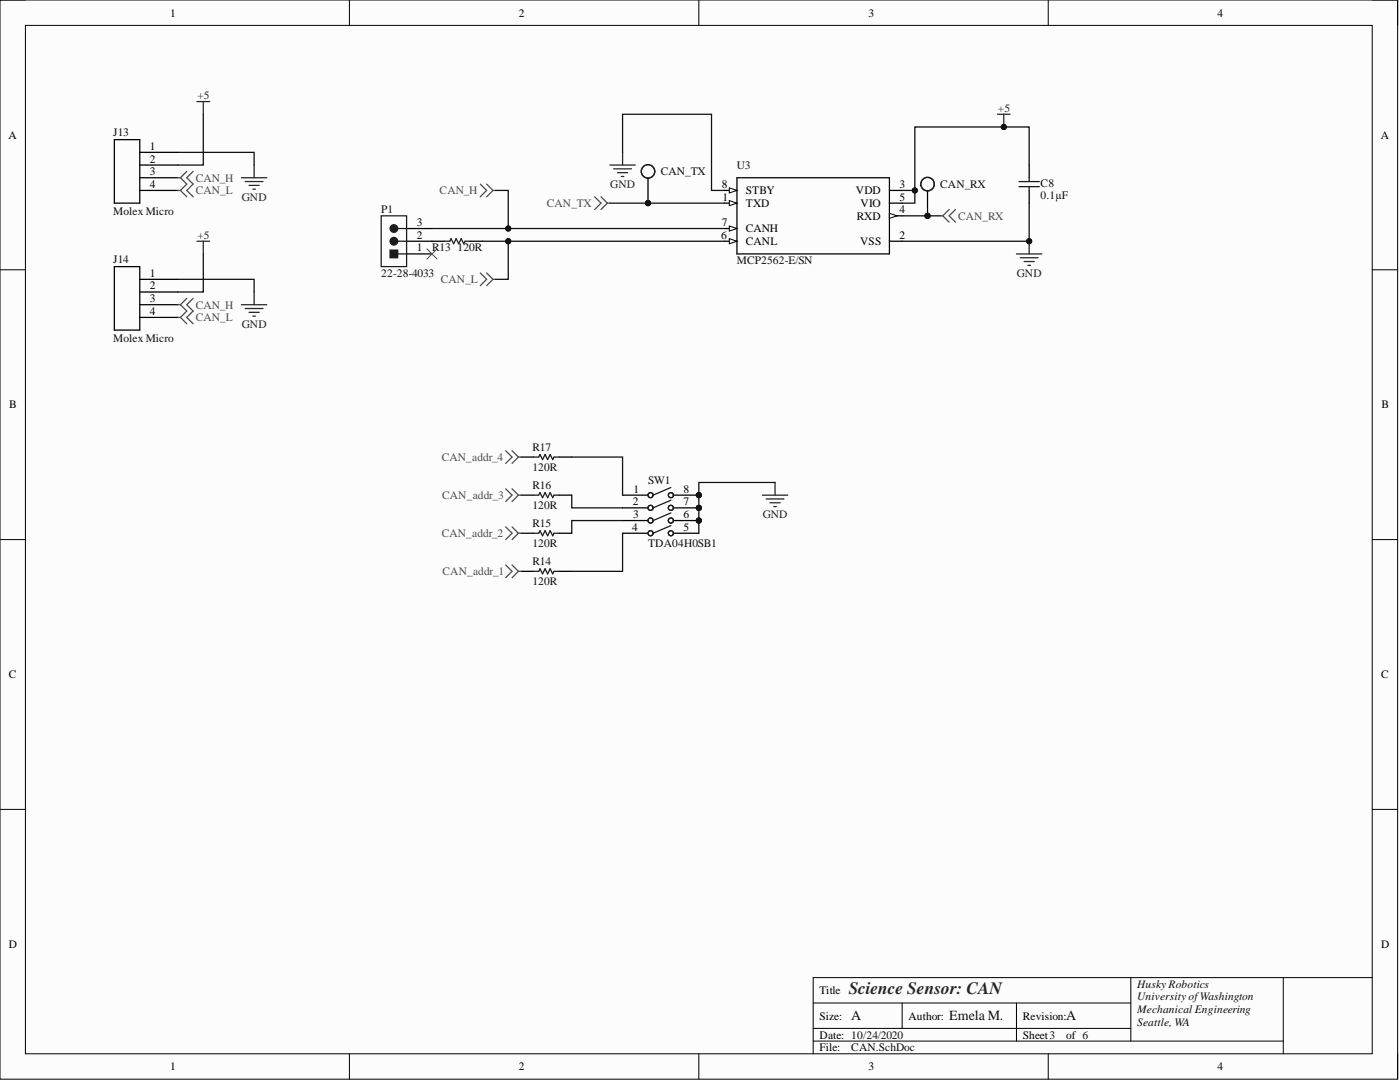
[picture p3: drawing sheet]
<svg xmlns="http://www.w3.org/2000/svg" width="279mm" height="216mm" viewBox="0 0 279 216" stroke-linecap="round" stroke-linejoin="round" font-family="sans-serif">
<path d="M0 0h278.9v215.3h-278.9z" fill-rule="evenodd" fill="#fcfcfc"/>
<path d="M0 0h278.9v215.3h-278.9z" fill="none" stroke="#000" stroke-width=".2"/>
<path d="M5.1 5.1h268.8v205.2h-268.8z" fill-rule="evenodd" fill="#fcfcfc"/>
<g fill="none" stroke="#000" stroke-width=".2">
<path d="M0 0h5.1M5.1 5.1h268.8v205.2h-268.8zM69.7 0v5.1M139.5 0v5.1M209.2 0v5.1M273.9 0h5v5.1M0 53.8h5.1M273.9 53.8h5M0 107.7h5.1M273.9 107.7h5M0 161.5h5.1M273.9 161.5h5"/>
<path d="M225.7 195.1v12.6M256.1 195.1v15.2M273.9 195.1h-111.6v15.2M69.7 210.3v5M139.5 210.3v5M162.3 200.1h63.4M162.3 207.7h93.8M162.3 205.2h63.4M180 200.1v5.1M202.9 200.1v7.6M209.2 210.3v5M278.9 210.3v5"/>
</g>
<path d="M147.1 35.5h30.4v15.2h-30.4zM177.5 48.1h2.5M177.5 43.1h2.5" fill="none" stroke="#000" stroke-width=".25"/>
<path d="M177.5 42.6l1.5 .5-1.5 .5z" fill="#fbfbfb"/>
<path d="M177.5 42.6l1.5 .5-1.5 .5z" fill="none" stroke="#000" stroke-width=".2"/>
<path d="M177.5 38h2.5M144.5 48.1h2.6M177.5 40.5h2.5" fill="none" stroke="#000" stroke-width=".25"/>
<path d="M145.6 47.6l1.5 .5-1.5 .5z" fill="#fbfbfb"/>
<path d="M145.6 47.6l1.5 .5-1.5 .5z" fill="none" stroke="#000" stroke-width=".2"/>
<path d="M144.5 45.6h2.6" fill="none" stroke="#000" stroke-width=".25"/>
<path d="M145.6 45.1l1.5 .5-1.5 .5z" fill="#fbfbfb"/>
<path d="M145.6 45.1l1.5 .5-1.5 .5z" fill="none" stroke="#000" stroke-width=".2"/>
<path d="M144.5 40.5h2.6" fill="none" stroke="#000" stroke-width=".25"/>
<path d="M145.6 40l1.5 .5-1.5 .5z" fill="#fbfbfb"/>
<path d="M145.6 40l1.5 .5-1.5 .5z" fill="none" stroke="#000" stroke-width=".2"/>
<path d="M144.5 38h2.6" fill="none" stroke="#000" stroke-width=".25"/>
<path d="M145.6 37.5l1.5 .5-1.5 .5z" fill="#fbfbfb"/>
<path d="M145.6 37.5l1.5 .5-1.5 .5z" fill="none" stroke="#000" stroke-width=".2"/>
<circle cx="139.5" cy="98.8" r=".51" fill="#0e0e0e"/>
<circle cx="139.5" cy="98.8" r=".51" fill="none" stroke="#0e0e0e" stroke-width=".2"/>
<circle cx="139.5" cy="101.3" r=".51" fill="#0e0e0e"/>
<circle cx="139.5" cy="101.3" r=".51" fill="none" stroke="#0e0e0e" stroke-width=".2"/>
<circle cx="139.5" cy="103.9" r=".51" fill="#0e0e0e"/>
<circle cx="139.5" cy="103.9" r=".51" fill="none" stroke="#0e0e0e" stroke-width=".2"/>
<path d="M124.3 98.8h5M134.4 98.8h5.1M124.3 106.4h5" fill="none" stroke="#000" stroke-width=".25"/>
<circle cx="139.5" cy="98.8" r=".51" fill="#0e0e0e"/>
<circle cx="139.5" cy="98.8" r=".51" fill="none" stroke="#0e0e0e" stroke-width=".2"/>
<path d="M124.3 101.3h5M134.4 101.3h5.1" fill="none" stroke="#000" stroke-width=".25"/>
<circle cx="139.5" cy="101.3" r=".51" fill="#0e0e0e"/>
<circle cx="139.5" cy="101.3" r=".51" fill="none" stroke="#0e0e0e" stroke-width=".2"/>
<path d="M134.4 103.9h5.1" fill="none" stroke="#000" stroke-width=".25"/>
<circle cx="139.5" cy="103.9" r=".51" fill="#0e0e0e"/>
<circle cx="139.5" cy="103.9" r=".51" fill="none" stroke="#0e0e0e" stroke-width=".2"/>
<path d="M22.8 27.9h5.1v12.6h-5.1zM27.9 30.4h7.6M27.9 32.9h7.6M27.9 35.5h7.6M27.9 38h7.6M22.8 53.2h5.1v12.7h-5.1zM27.9 55.7h7.6M27.9 58.3h7.6M27.9 60.8h7.6M27.9 63.3h7.6M124.3 103.9h5M134.4 106.4h5.1" fill="none" stroke="#000" stroke-width=".25"/>
<g fill="none" stroke="#1c1c1c" stroke-width=".25">
<path d="M133.9 97.3l-3.6 1.5M133.9 99.8l-3.6 1.5M133.9 102.3l-3.6 1.6M133.9 104.9l-3.6 1.5"/>
<circle cx="129.8" cy="98.8" r=".51"/>
<circle cx="133.9" cy="98.8" r=".51"/>
<circle cx="129.8" cy="106.4" r=".51"/>
<circle cx="129.8" cy="101.3" r=".51"/>
<circle cx="129.8" cy="103.9" r=".51"/>
<circle cx="133.9" cy="106.4" r=".51"/>
<circle cx="133.9" cy="101.3" r=".51"/>
<circle cx="133.9" cy="103.9" r=".51"/>
</g>
<path d="M121.7 32.9h5.1M122.5 33.7h3.5M123.2 34.5h2.1M124 35.2h.5M124.3 30.4v2.5M199.1 22.8h2.5M200.3 22.8v2.5" fill="none" stroke="#262626" stroke-width=".25"/>
<circle cx="200.3" cy="25.3" r=".51" fill="#0e0e0e"/>
<circle cx="200.3" cy="25.3" r=".51" fill="none" stroke="#0e0e0e" stroke-width=".2"/>
<path d="M118.7 39.3l1.2 1.2-1.2 1.3M119.9 39.3l1.3 1.2M121.2 40.5l-1.3 1.3M121.2 40.5h.5M187.6 43.1h.6M188.2 43.1l1.2 1.2M189.4 41.8l-1.2 1.3M190.7 41.8l-1.3 1.3 1.3 1.2" fill="none" stroke="#4c4c4c" stroke-width=".25"/>
<path d="M81.1 45.6h5.1M81.1 48.1h5.1M81.1 50.7h5.1" fill="none" stroke="#000" stroke-width=".25"/>
<path d="M76.1 43.1h5v10.1h-5zM79.4 48.1h1.7" fill="none" stroke="#1c1c1c" stroke-width=".25"/>
<circle cx="78.6" cy="48.1" r=".76" fill="#1c1c1c"/>
<g fill="none" stroke="#1c1c1c" stroke-width=".25">
<path d="M79.4 45.6h1.7"/>
<circle cx="78.6" cy="48.1" r=".76"/>
</g>
<circle cx="78.6" cy="45.6" r=".76" fill="#1c1c1c"/>
<g fill="none" stroke="#1c1c1c" stroke-width=".25">
<path d="M79.4 50.7h1.7"/>
<circle cx="78.6" cy="45.6" r=".76"/>
</g>
<path d="M77.8 49.9h1.6v1.5h-1.6z" fill-rule="evenodd" fill="#1c1c1c"/>
<path d="M77.8 49.9h1.6v1.5h-1.6zM88.8 48.1h1l.2-.5 .5 1 .5-1 .5 1 .5-1 .6 1 .2-.5h1M106.5 98.8h1l.3-.5 .5 1 .5-1 .5 1 .5-1 .5 1 .3-.5h1M106.5 91.2h1l.3-.5 .5 1 .5-1 .5 1 .5-1 .5 1 .3-.5h1M106.5 106.4h1l.3-.5 .5 1 .5-1 .5 1 .5-1 .5 1 .3-.5h1M106.5 114h1l.3-.5 .5 1 .5-1 .5 1 .5-1 .5 1 .3-.5h1" fill="none" stroke="#1c1c1c" stroke-width=".25"/>
<path d="M86.2 48.1h2.6M93.8 48.1h2.6M104 98.8h2.5M104 91.2h2.5M111.6 98.8h2.5M111.6 91.2h2.5M104 106.4h2.5M104 114h2.5M111.6 106.4h2.5M111.6 114h2.5" fill="none" stroke="#000" stroke-width=".25"/>
<g fill="none" stroke="#4c4c4c" stroke-width=".25">
<path d="M35.5 38h.5M35.5 35.5h.5M36 35.5l1.3 1.2-1.3 1.3M36 38l1.3 1.3M37.3 34.2l-1.3 1.3M38.5 34.2l-1.2 1.3 1.2 1.2-1.2 1.3 1.2 1.3M95.9 36.7l1.2 1.3-1.2 1.3M97.1 36.7l1.3 1.3M98.4 38l-1.3 1.3M98.4 38h.5M37.3 59.5l-1.3 1.3M38.5 59.5l-1.2 1.3 1.2 1.3-1.2 1.2 1.2 1.3"/>
<path d="M95.9 54.5l1.2 1.2-1.2 1.3M97.1 54.5l1.3 1.2M98.4 55.7l-1.3 1.3M98.4 55.7h.5M35.5 60.8h.5M35.5 63.3h.5M36 60.8l1.3 1.3-1.3 1.2M36 63.3l1.3 1.3M100.9 97.5l1.3 1.3-1.3 1.3M100.9 89.9l1.3 1.3-1.3 1.3M102.2 97.5l1.3 1.3M102.2 89.9l1.3 1.3"/>
<path d="M103.5 98.8l-1.3 1.3M103.5 98.8h.5M103.5 91.2l-1.3 1.3M103.5 91.2h.5M100.9 112.7l1.3 1.3-1.3 1.3M100.9 105.1l1.3 1.3-1.3 1.3M102.2 112.7l1.3 1.3M102.2 105.1l1.3 1.3M103.5 114l-1.3 1.3M103.5 114h.5M103.5 106.4l-1.3 1.3M103.5 106.4h.5"/>
</g>
<g fill="none" stroke="#262626" stroke-width=".25">
<path d="M39.3 20.3h2.5M40.6 20.3v2.5M48.2 35.5h5.1M48.9 36.2h3.6M49.7 37h2M50.5 37.7h.5M50.7 32.9v2.6M39.3 48.1h2.5M40.6 48.1v2.6M50.7 58.3v2.5M48.2 60.8h5.1M48.9 61.6h3.6"/>
<path d="M49.7 62.3h2M50.5 63.1h.5M152.1 98.8h5.1M152.9 99.6h3.6M154.7 96.3v2.5M153.7 100.3h2M154.4 101.1h.5"/>
</g>
<path d="M85.2 49.7l2 2M87.2 49.7l-2 2" fill="none" stroke="#4c4c4c" stroke-width=".2"/>
<circle cx="185.1" cy="43.1" r=".51" fill="#0e0e0e"/>
<circle cx="185.1" cy="43.1" r=".51" fill="none" stroke="#0e0e0e" stroke-width=".2"/>
<path d="M185.1 38v5.1" fill="none" stroke="#000" stroke-width=".25"/>
<circle cx="185.1" cy="43.1" r=".51" fill="#0e0e0e"/>
<circle cx="185.1" cy="43.1" r=".51" fill="none" stroke="#0e0e0e" stroke-width=".2"/>
<circle cx="185.1" cy="36.7" r="1.35" fill="none" stroke="#1c1c1c" stroke-width=".25"/>
<path d="M202.9 50.7h5M203.6 51.4h3.6M204.4 52.2h2M205.1 52.9h.5M205.4 48.1v2.6" fill="none" stroke="#262626" stroke-width=".25"/>
<circle cx="205.4" cy="48.1" r=".51" fill="#0e0e0e"/>
<circle cx="205.4" cy="48.1" r=".51" fill="none" stroke="#0e0e0e" stroke-width=".2"/>
<circle cx="129.3" cy="40.5" r=".51" fill="#0e0e0e"/>
<circle cx="129.3" cy="40.5" r=".51" fill="none" stroke="#0e0e0e" stroke-width=".2"/>
<path d="M129.3 35.5v5" fill="none" stroke="#000" stroke-width=".25"/>
<circle cx="129.3" cy="40.5" r=".51" fill="#0e0e0e"/>
<circle cx="129.3" cy="40.5" r=".51" fill="none" stroke="#0e0e0e" stroke-width=".2"/>
<g fill="none" stroke="#1c1c1c" stroke-width=".25">
<path d="M203.4 36.2h4M203.4 37.2h4M205.4 35.5v.7M205.4 37.2v.8"/>
<circle cx="129.3" cy="34.2" r="1.34"/>
</g>
<path d="M205.4 32.9v2.6M205.4 38v2.5" fill="none" stroke="#000" stroke-width=".25"/>
<path d="M205.4 32.9v-7.6h-22.8v12.7h-2.6" fill="none" stroke="#0e0e0e" stroke-width=".25"/>
<circle cx="200.3" cy="25.3" r=".51" fill="#0e0e0e"/>
<circle cx="200.3" cy="25.3" r=".51" fill="none" stroke="#0e0e0e" stroke-width=".2"/>
<circle cx="182.6" cy="38" r=".51" fill="#0e0e0e"/>
<circle cx="182.6" cy="38" r=".51" fill="none" stroke="#0e0e0e" stroke-width=".2"/>
<path d="M35.5 30.4h15.2v2.5M40.6 22.8v10.1h-5.1M35.5 55.7h15.2v2.6M40.6 50.7v7.6h-5.1M86.2 45.6h58.3" fill="none" stroke="#0e0e0e" stroke-width=".25"/>
<circle cx="101.4" cy="45.6" r=".51" fill="#0e0e0e"/>
<circle cx="101.4" cy="45.6" r=".51" fill="none" stroke="#0e0e0e" stroke-width=".2"/>
<path d="M96.4 48.1h48.1" fill="none" stroke="#0e0e0e" stroke-width=".25"/>
<circle cx="101.4" cy="48.1" r=".51" fill="#0e0e0e"/>
<circle cx="101.4" cy="48.1" r=".51" fill="none" stroke="#0e0e0e" stroke-width=".2"/>
<path d="M101.4 48.1v7.6h-2.5" fill="none" stroke="#0e0e0e" stroke-width=".25"/>
<circle cx="101.4" cy="48.1" r=".51" fill="#0e0e0e"/>
<circle cx="101.4" cy="48.1" r=".51" fill="none" stroke="#0e0e0e" stroke-width=".2"/>
<path d="M98.9 38h2.5v7.6" fill="none" stroke="#0e0e0e" stroke-width=".25"/>
<circle cx="101.4" cy="45.6" r=".51" fill="#0e0e0e"/>
<circle cx="101.4" cy="45.6" r=".51" fill="none" stroke="#0e0e0e" stroke-width=".2"/>
<path d="M121.7 40.5h22.8" fill="none" stroke="#0e0e0e" stroke-width=".25"/>
<circle cx="129.3" cy="40.5" r=".51" fill="#0e0e0e"/>
<circle cx="129.3" cy="40.5" r=".51" fill="none" stroke="#0e0e0e" stroke-width=".2"/>
<path d="M124.3 30.4v-7.6h17.7v15.2h2.5M154.7 96.3h-15.2v10.1" fill="none" stroke="#0e0e0e" stroke-width=".25"/>
<circle cx="139.5" cy="103.9" r=".51" fill="#0e0e0e"/>
<circle cx="139.5" cy="103.9" r=".51" fill="none" stroke="#0e0e0e" stroke-width=".2"/>
<circle cx="139.5" cy="101.3" r=".51" fill="#0e0e0e"/>
<circle cx="139.5" cy="101.3" r=".51" fill="none" stroke="#0e0e0e" stroke-width=".2"/>
<circle cx="139.5" cy="98.8" r=".51" fill="#0e0e0e"/>
<circle cx="139.5" cy="98.8" r=".51" fill="none" stroke="#0e0e0e" stroke-width=".2"/>
<path d="M205.4 40.5v7.6h-25.4" fill="none" stroke="#0e0e0e" stroke-width=".25"/>
<circle cx="205.4" cy="48.1" r=".51" fill="#0e0e0e"/>
<circle cx="205.4" cy="48.1" r=".51" fill="none" stroke="#0e0e0e" stroke-width=".2"/>
<path d="M180 43.1h7.6" fill="none" stroke="#0e0e0e" stroke-width=".25"/>
<circle cx="185.1" cy="43.1" r=".51" fill="#0e0e0e"/>
<circle cx="185.1" cy="43.1" r=".51" fill="none" stroke="#0e0e0e" stroke-width=".2"/>
<path d="M182.6 38v2.5h-2.6M114.1 91.2h10.2v7.6M114.1 98.8v2.5h10.2M124.3 106.4v7.6h-10.2M124.3 103.9h-10.2v2.5" fill="none" stroke="#0e0e0e" stroke-width=".25"/>
<circle cx="182.6" cy="38" r=".51" fill="#0e0e0e"/>
<circle cx="182.6" cy="38" r=".51" fill="none" stroke="#0e0e0e" stroke-width=".2"/>
<text font-size="3.5" fill="#262626" x="169.4" y="198.4">Science Sensor: CAN</text>
<g font-size="2.8" fill="#0e0e0e">
<text x="169.9" y="203.6">A</text>
<text x="189.4" y="203.6">Emela M.</text>
<text x="212.7" y="203.6">A</text>
</g>
<g font-size="2.3">
<text x="34" y="3.3">1</text>
<text x="103.5" y="3.3">2</text>
<text x="173.4" y="3.3">3</text>
<text x="243" y="3.3">4</text>
<text x="1.7" y="27.7">A</text>
<text x="29.9" y="29.9">1</text>
<text x="275.5" y="27.7">A</text>
<text x="29.9" y="32.4">2</text>
<text x="29.9" y="35">3</text>
<text x="29.9" y="37.5">4</text>
<text x="144" y="37.5">8</text>
<text x="144.2" y="40">1</text>
<text x="148.8" y="41.3">TXD</text>
<text x="148.8" y="38.8">STBY</text>
<text x="170.8" y="38.8">VDD</text>
<text x="171.8" y="41.3">VIO</text>
<text x="179.5" y="40">5</text>
<text x="179.5" y="37.5">3</text>
<text x="83.2" y="45.1">3</text>
<text x="83.2" y="47.6">2</text>
<text x="143.9" y="47.6">6</text>
<text x="144" y="45.1">7</text>
<text x="148.8" y="46.4">CANH</text>
<text x="171" y="43.8">RXD</text>
<text x="179.5" y="47.6">2</text>
<text x="179.5" y="42.6">4</text>
<text x="83.2" y="50.2">1</text>
<text x="148.8" y="48.9">CANL</text>
<text x="171.7" y="48.9">VSS</text>
<text x="29.9" y="55.2">1</text>
<text x="29.9" y="57.8">2</text>
<text x="29.9" y="60.3">3</text>
<text x="29.9" y="62.8">4</text>
<text x="1.9" y="81.5">B</text>
<text x="275.7" y="81.5">B</text>
<text x="126.3" y="100.8">2</text>
<text x="126.4" y="98.3">1</text>
<text x="136.4" y="98.3">8</text>
<text x="136.4" y="100.8">7</text>
<text x="126.2" y="105.9">4</text>
<text x="126.4" y="103.4">3</text>
<text x="136.4" y="103.4">6</text>
<text x="136.4" y="105.9">5</text>
<text x="1.8" y="135.4">C</text>
<text x="275.6" y="135.4">C</text>
<text x="1.8" y="189.2">D</text>
<text x="275.6" y="189.2">D</text>
<text x="163.6" y="198.4">Title</text>
<text x="163.6" y="203.4">Size:</text>
<text x="181.3" y="203.4">Author:</text>
<text x="204.1" y="203.4">Revision:</text>
<text x="163.6" y="207.2">Date: 10/24/2020</text>
<text x="163.6" y="209.8">File:</text>
<text x="204.1" y="207.2">Sheet3</text>
<text x="212.7" y="207.2">of 6</text>
<text x="34" y="213.6">1</text>
<text x="103.5" y="213.6">2</text>
<text x="173.4" y="213.6">3</text>
<text x="243" y="213.6">4</text>
</g>
<g font-size="2.3" fill="#262626">
<text x="39.4" y="19.8">+5</text>
<text x="199.1" y="22.3">+5</text>
<text x="48.3" y="40">GND</text>
<text x="121.8" y="37.5">GND</text>
<text x="39.4" y="47.6">+5</text>
<text x="202.9" y="55.2">GND</text>
<text x="48.3" y="65.4">GND</text>
<text x="152.2" y="103.4">GND</text>
</g>
<g font-size="2.3" fill="#0e0e0e">
<text x="22.6" y="27.1">J13</text>
<text x="131.9" y="35">CAN_TX</text>
<text x="147.1" y="33.7">U3</text>
<text x="187.6" y="37.5">CAN_RX</text>
<text x="207.7" y="39.8">0.1µF</text>
<text x="207.7" y="37.2">C8</text>
<text x="22.6" y="42.8">Molex Micro</text>
<text x="76.1" y="42.6">P1</text>
<text x="22.6" y="52.4">J14</text>
<text x="86.2" y="50.2">R13</text>
<text x="91.3" y="50.2">120R</text>
<text x="147.1" y="52.7">MCP2562-E/SN</text>
<text x="76.1" y="55.2">22-28-4033</text>
<text x="22.6" y="68.1">Molex Micro</text>
<text x="106.2" y="89.9">R17</text>
<text x="106.2" y="94">120R</text>
<text x="106.2" y="101.6">120R</text>
<text x="106.2" y="97.5">R16</text>
<text x="129.3" y="96.5">SW1</text>
<text x="106.2" y="105.1">R15</text>
<text x="106.2" y="109.2">120R</text>
<text x="106.2" y="112.7">R14</text>
<text x="129.3" y="109.2">TDA04H0SB1</text>
<text x="106.2" y="116.8">120R</text>
<text x="226.9" y="197.1">Husky Robotics</text>
<text x="226.9" y="199.6">UniversityofWashington</text>
<text x="226.9" y="202.2">Mechanical Engineering</text>
<text x="169.9" y="209.8">CAN.SchDoc</text>
<text x="226.9" y="204.7">Seattle, WA</text>
</g>
<g font-size="2.3" fill="#4c4c4c">
<text x="39.1" y="36.2">CAN_H</text>
<text x="39.1" y="38.8">CAN_L</text>
<text x="87.7" y="38.8">CAN_H</text>
<text x="109.1" y="41.3">CAN_TX</text>
<text x="191.2" y="43.8">CAN_RX</text>
<text x="88" y="56.5">CAN_L</text>
<text x="39.1" y="61.6">CAN_H</text>
<text x="39.1" y="64.1">CAN_L</text>
<text x="88.2" y="92">CAN_addr_4</text>
<text x="88.2" y="99.6">CAN_addr_3</text>
<text x="88.2" y="107.2">CAN_addr_2</text>
<text x="88.3" y="114.8">CAN_addr_1</text>
</g>
</svg>
